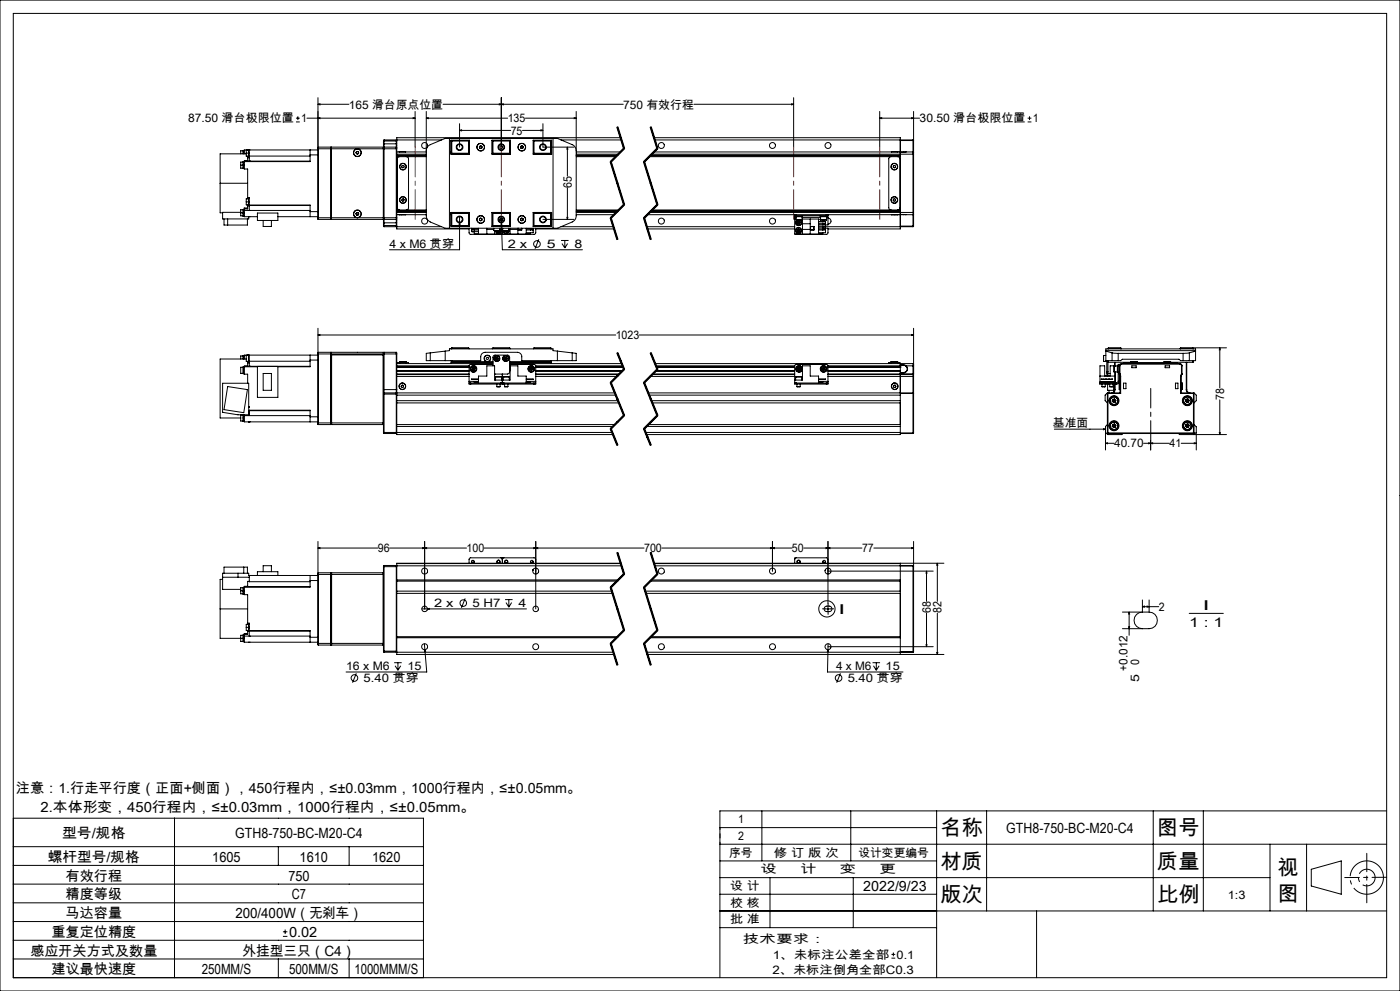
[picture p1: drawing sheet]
<svg xmlns="http://www.w3.org/2000/svg" width="420mm" height="297mm" viewBox="0 0 420 297" stroke-linecap="round" stroke-linejoin="round" font-family="sans-serif">
<g fill="none" stroke="#000" stroke-width=".3">
<path d="M0 0h420v297h-420zM4 4h412v289h-412zM88.8 36.5h1.1M88.8 35.4h1.1M89.4 34.9v1.1M92.1 35.4h32.4M95.4 31.3l.6-.2v.3zM95.4 35.4l.6-.1v.3zM95.4 29.3v36M95.4 31.3h9.3M123.9 35.3l.6 .1-.6 .2zM124.5 33.4v10.7"/>
<path d="M127.9 35.4l.6-.1v.3zM127.9 33.4v31.6l.3 .8 .9 .7 4.5 1.9h33.6l4.5-1.9 .6-.4 .4-.7 .2-.7v-31.3M127.9 35.4h24.4M132.9 31.3h54.1M137.9 39.1l.6-.2v.3zM137.9 37.1v7M137.9 39.1h15.3M149.8 31.1l.6 .2-.6 .1zM150.4 31.3l.6-.2v.3zM150.4 29.3v14.8M156.7 39.1h6.2M157.6 35.4h15.3"/>
<path d="M162.3 38.9l.6 .2-.6 .1zM162.9 37.1v7h9.3M172.3 35.3l.6 .1-.6 .2zM185 38.1l2 6.5M185.2 38.1l2 6.4-4 4 4 12.8-4 4 2 6.5M185.4 38l1 3.2M195 38.1l2 6.5M195.2 38.1l2 6.4-4 4 4 12.8-4 4 2 6.5M195.4 38l2 6.4M208.2 31.3h29.9M237.5 31.1l.6 .2-.6 .1zM238.1 29.3v14.8"/>
<path d="M263.9 35.4l.6-.1v.3zM263.9 35.4h12M263.9 33.4v10.7M273.5 35.3l.6 .1-.6 .2zM274.1 33.4v12.3M308.3 36.5h1.1M308.3 35.4h1.1M308.9 34.9v1.1M66 54.9v8.9h.8M66 54.9h8.3M72.2 49.5v.9h.7M72.2 49.5h1.1"/>
<path d="M72.9 48.6h-.7v.9M72.9 45.1v1M73.1 48.5v2h.2M73.1 45.1v1M73.3 48.5h-.4v2h.2M73.3 45.1l-1.1 .1v.9M73.9 46.1h-7.9v8.8M73.9 45.9v.9h.6M73.9 45.9h.9M74.3 59.2h.5v1.3M74.3 59.2v.4M74.3 47.3v.9h-1"/>
<path d="M74.3 46.8v.5M74.3 44.9v.1M74.3 47.3h.5M74.5 59.6h-.6v.9M74.5 44.9v2h.3M74.5 45h-.6v.9M74.8 59.5h-.3v2h.3M74.8 48.3h.1M74.8 47.3v1M74.8 44.9v1.9M74.8 46.8v.5M74.8 46.8h18.2"/>
<path d="M74.8 44.9h.1M93 46.4h2.4M93 44.9v1.5M93 46.4v2h-19.7M93 48.3h-19.7v2.4h1v8.5M95.4 44.9h-22.1v1.2M95.5 44.1v21.7M95.5 44.1l-.1 .5h23.6M95.5 44.1h3.8M99.3 44.1v21.7M99.3 44.1l.1 .1M99.4 44.2v21.5"/>
<path d="M99.4 44.2h.1M99.4 44.1h15.6v21.7h-15.6zM106.9 45.6v.4M106.9 46l.4 .1M107.1 45.4l.4 .1M107.1 45.4l-.2 .2M107.5 45.5l.1 .4M107.6 45.9l-.3 .2M115 44.2h.1M115 44.3v21.3M115 43.1v1.1M115 44.2v.1"/>
<path d="M115 42.3h4M115 43.1h4M115.2 44.1v21.7M115.2 41.9v2.2M115.2 44.1h3.7M115.2 41.9l-.2 1.2M115.2 41.9h3.7M115.2 44.1l-.2 .2M118.9 44.1v21.7M118.9 41.9v2.2M118.9 44.1l.1 .2M118.9 41.9l.1 .2"/>
<path d="M119 44.3v.3M119 44.6v20.7M119 47h8.9M119 46.6h8.9M119 45.5h8.9M119 41.9h13.4M119 46.2h8.9M119.7 45.5h2M119.9 47l-.5 .1-.2 .5v14.7l.2 .5 .5 .1M120.6 49.7l.3-.1 .3 .2v.4l-.4 .1-.3-.2zM120.6 59.7l.4-.2 .2 .3-.1 .4-.3 .1-.3-.3zM121.9 47l.4 .1 .3 .5v14.7l-.2 .3-.5 .3"/>
<path d="M127.9 45.2l.3-1.1 .6-.6 4.8-2h33.6l4.8 2 .5 .6 .4 1.1M134.8 41.5v26.9M135.3 45.5h.1M135.3 42h5.5v4.2h-5.5zM135.4 42.3v3.9M135.4 42.3h5.1M135.5 42.1v4M135.5 42.1h5.3M135.5 46.1h5.3M135.5 42.1l-.1 .2M140.5 42.3l.2-.2v4l-.2-.2M140.5 45.9h-5.1l.1 .2"/>
<path d="M140.5 42.3v3.6M143.9 44.3l.3 .2M143.9 43.9v.4M144.2 43.7l.3 .2M144.2 43.7l-.3 .2M144.5 44.3l-.3 .2M144.5 43.9v.4M147.6 42h5.5v4.2h-5.5zM147.6 42.1h5.5M147.6 46.1h5.5M147.9 42.3v3.6M147.9 42.3l-.2-.2v4l.2-.2"/>
<path d="M147.9 45.9h5M147.9 42.3h5M152.9 42.3l.1-.2v4l-.1-.2M152.9 42.3v3.6M156.2 44.3l.4 .2M156.2 43.9v.4M156.5 43.7l.4 .2M156.5 43.7l-.3 .2M156.9 44.3l-.3 .2M156.9 43.9v.4M159.9 42h5.6v4.2h-5.6zM159.9 42.1h5.3"/>
<path d="M159.9 46.1h5.3M160.2 42.3v3.6M160.2 42.3l-.1-.2v4l.1-.2M160.2 45.9h5.2l-.2 .2M160.2 42.3h5.2M165.2 42.1v4M165.2 42.1l.2 .2M165.4 42.3v3.9M165.4 45.5h.1M165.9 41.5v26.9M168.3 41.9h18.1M170.2 44.1l.2 .6h-.3z"/>
<path d="M170.2 44.1v8.7M170.2 56.3v9.5M172.9 47h11.9M172.9 46.6h12.2M172.9 45.5h13.3M172.9 46.2h12.6M183 48.6l4 12.8M183.4 48.4l4 12.9M186.2 41.3h-67.2v3M186.4 41.2l1 3.2zM187.1 44.4l-4 4M187.3 44.6l-4 4"/>
<path d="M193 48.6l4 12.8M193.4 48.4l4 12.9M194.8 47h75.3M195.1 46.6h75M195.2 46.6h74.9M195.5 46.2h78.4M196.2 41.3h73.9v4.9M196.2 45.5h74.9M196.4 41.9h77.5M197.1 44.4l-4 4M197.3 44.6l-4 4M267.3 47l-.5 .1-.2 .5v14.7l.1 .3 .6 .3"/>
<path d="M267.4 45.5h2M268 49.7l.4-.1 .2 .2v.4l-.3 .1-.3-.2zM268.1 59.7l.4-.1 .2 .3-.2 .4h-.3l-.3-.3zM269.3 47l.5 .1 .2 .5v14.7l-.2 .5-.5 .1M270.1 46.2v17.5M270.1 42.1h3.8M271.1 45.6h-1v.6M271.1 45.5h.7M271.1 45.5v.1M271.8 45.5l-.7 .1M271.8 45.5h2.1M273.9 46.2h.2"/>
<path d="M273.9 45.5v.7M273.9 45.5l.2 .2M273.9 41.9v.2M273.9 41.9l.2 .1-.2 .1M273.9 42.1v3.4M273.9 46.2v17.5M274.1 45.7v.5M274.1 46.2v17.5M67.2 65.6v1.8h7v-1.8M68.3 65.6v1.8M72.2 63.8v.9h.7M72.2 63.6h-5.4v2h7.8v-.7h.2"/>
<path d="M72.2 63.8h1.1M72.9 62.9h-.7v.9M73.1 62.8v2M73.3 62.8h-.4v2h.4M73.3 63.1h19.7M73.9 60.5v.9h.6M73.9 60.5h.9M74.3 61.7v.9h-1M74.3 62.3h-1v2.6h3.9M74.3 61.4v.3M74.3 61.7h.5M74.8 60.5v1"/>
<path d="M74.8 61.5v.1M74.8 63.1h.1M74.8 61.7v1.4M74.8 60.5h.1M74.8 61.6v.1M74.8 61.5h18.2v1.9M74.8 61.6h18.2M74.8 64.9h.1M77.2 63.8h6.2v2.3h-6.2zM79 66.1v1.8h2.4v-1.8M83.4 64.9h12M93 63.4v1.5"/>
<path d="M93 63.4h2.4M95.4 65.3l.1 .5M95.4 65.3h23.6M95.5 65.8h3.8M99.4 65.7h.1M99.4 65.7l-.1 .1M106.8 64.1l.2 .3M107 64.4h.4M107.1 63.7l.4 .1M107.1 63.7l-.3 .4M107.5 63.8l.1 .3M107.6 64.1l-.2 .3"/>
<path d="M115 65.7h.1M115 65.7v1.1M115 65.6v.1M115 66.8l.2 1.1M115 67.5h4M115 65.6l.2 .2M115 66.8h4M115.2 65.8v2.1M115.2 65.8h3.7M115.2 67.9h3.7M118.9 65.8v2.1M119 65.3v.3"/>
<path d="M119 65.6v3h21.7M119 62.9h8.9M119 63.2h8.9M119 64.3h8.9M119 67.9h13.4M119 63.7h8.9M119 63.3h8.9M119 65.6l-.1 .2M119 67.8l-.1 .1M119.7 64.3h2M135.3 64.3h.1M135.3 63.7h5.5v4.2h-5.5z"/>
<path d="M135.4 63.7v3.9M135.4 67.6h5.1M135.4 67.6l.1 .2M135.5 63.8v4M135.5 67.8h5.3M135.5 63.8h5.3M135.5 63.8l-.1 .1h5.1M137.9 66.6l.1 .6h-.3zM137.9 64.9v10h-21.1M140.5 63.9l.2-.1v4l-.2-.2M140.5 63.9v3.7M140.7 68.4v1.4l.4 .4h19.2l.4-.3v-1.5"/>
<path d="M141.5 68.4v.2h2M141.6 69.4h.5M142.3 68.6v.3a.41 .41 0 0 0-.4-.3 .41 .41 0 0 0-.4 .3M142.3 69.4v.7h1.2M143.5 68.4v1.8M143.5 68.9h-2v.5h2M143.9 66l.3 .1M143.9 65.6v.4M144.2 65.4l.3 .2M144.2 65.4l-.3 .2M144.5 66l-.3 .1M144.5 65.6v.4"/>
<path d="M146 68.4v1.8M146 68.8h2.1M147.6 63.7h5.5v4.2h-5.5zM147.6 67.8h5.5M147.6 63.8h5.5M147.9 63.9v3.7M147.9 67.8v.1M147.9 63.9l-.2-.1v4l.2-.2M147.9 63.9h5M147.9 67.6h5M148.1 69.1h1.8M148.1 68.4v.7"/>
<path d="M148.4 69.1v1.1M148.6 67.8v.1M149.1 69.1l.1 .3M149.2 69.4l.4 .2M149.5 69.1l-.3 .3M149.5 69.1l.1 .5M149.6 69.1l.4 .1M149.9 69.1h.1M149.9 68.4v.7M149.9 68.9l.1 .3M150 65.9h.3zM150 66l.2 .2"/>
<path d="M150 69.2l-.4 .4M150.1 66v.1M150.1 68.4a.86 .86 0 0 1-.2 1.4 .86 .86 0 0 1-1.2-.7M150.1 68.4a.89 .89 0 0 1-.2 1.5 .89 .89 0 0 1-1.2-.8M150.3 65.6h.5M150.3 65.4v.5M150.4 64.9v1.7M150.4 66.6l.2 .6h-.3zM150.4 66.6l.3 8.3h24M150.5 70.2h-.3M150.7 65.5v.5M150.7 68.4v1.8"/>
<path d="M150.8 69.1h.1M150.8 69.1h1.8M150.8 68.4v.7M151 70.2h.2M151 69.1l.2 .5M151.4 69.1l.1 .3M151.5 69.4l.4 .2M151.8 69.1l-.3 .3M151.9 69.1v.5M151.9 69.1l.4 .2M152.2 67.8v.1M152.3 69.3l-.4 .3"/>
<path d="M152.3 69.1v.2M152.6 69.1h-1.8M152.6 68.5a.9 .9 0 0 1-.2 1.3 .9 .9 0 0 1-1.2-.2M152.6 68.6a.86 .86 0 0 1-.2 1.2 .86 .86 0 0 1-1.2-.2M152.6 68.4v.7M152.9 63.9l.1-.1v4.1M152.9 63.9v3.7M152.9 67.8v.1M152.9 67.6l.1 .2M153 68.4v1.8M153 68.8h2.4M155.4 68.4v1.8"/>
<path d="M155.5 68.4v.5M156.2 66l.4 .1M156.2 65.6v.4M156.5 68.4v.5h-1.1M156.5 65.4l.4 .2M156.5 65.4l-.3 .2M156.9 66l-.3 .1M156.9 65.6v.4M157.9 68.4v1.8M157.9 68.9h2M159.1 68.6v.3a.43 .43 0 0 1 .4-.3 .43 .43 0 0 1 .4 .3M159.1 69.7v.4h-1.2"/>
<path d="M159.9 69v.2M159.9 63.7h5.6v4.2h-5.6zM159.9 68.4v.2h-2M159.9 68.9v.8h-2M159.9 67.8h5.3M159.9 63.8h5.3M160.2 63.9v3.7M160.2 63.9l-.1-.1v4l.1-.2M160.2 67.6h5.2M160.7 68.6h23.5M161.6 71.7l-1.1 2.8M162.9 65.8h9.3"/>
<path d="M165.2 63.8v4M165.2 63.8l.2 .1h-5.2M165.4 63.7v3.9M165.4 64.3h.1M165.4 67.6l-.2 .2M168.3 72.1h2.3M168.3 67.9h15.7M168.6 73l.8 1.3M169.4 72.1v2.2M170.1 65.2h.3l-.2 .6zM170.3 73l-.9 1.3M172.9 62.9h12.7"/>
<path d="M172.9 63.2h12.4M172.9 64.3h11.3M172.9 63.7h12M172.9 63.3h12.3M183 65.4l2 6.4M183.4 65.3l2 6.4M187.1 61.2l-4 4M187.3 61.5l-4 4M193 65.4l2 6.4M193.4 65.3l2 6.4M194 67.9h44.4M194.2 64.3h44.2"/>
<path d="M194.2 68.6h44.2M194.9 63.7h79M195.3 63.3h74.8M195.3 63.2h74.8M195.6 62.9h74.5M197.1 61.2l-4 4M197.3 61.5l-4 4M238.4 64.7h.5M238.4 64.3h.5M238.4 64.7v.5M238.4 65.2v5h9.6l.4-.4v-1.4h-.8M238.4 64.3v.4"/>
<path d="M238.4 65.6h.4M238.4 65.2h.4M238.7 70.2h.2M238.7 64.7v.2h2v-.2M238.8 65.9h1.8M238.8 64.9v1M238.9 64.3v.4M238.9 64.3h9M238.9 64.7h9M239.1 66.8l.3 .4M239.1 68.9v.5M239.1 68.9l.9 .4"/>
<path d="M239.1 65.9l-.4 .9M239.1 69.4l.5 .2M239.3 65.9l-.4 .3-.2 .6M239.3 66.3l-.2 .5M239.3 66.3l.6 .9M239.4 67.2h.5M239.5 68.6l-.4 .3M239.5 68.6l.5 .2M239.5 68.6l.1 1M239.8 66.3h-.5M239.8 66.3l.3 .4M239.8 66.3l-.4 .9"/>
<path d="M239.9 65.9a.87 .87 0 0 1 .2 1.5 .87 .87 0 0 1-1.4-.6M240 65.9a.89 .89 0 0 1 .1 1.6 .89 .89 0 0 1-1.4-.7M240 68.8v.5M240 68.8l-.9 .6M240 69.3l-.4 .3M240.1 66.7l-.2 .5M240.1 66.7l-1 .1M240.6 65.9h.1M240.6 65.6h5v4.6M240.6 64.9v1M240.6 65.2h5.6M240.7 65.6v4.6"/>
<path d="M240.7 67.1h2.4M240.7 68.8h2.4M243.1 65.6v4.6M243.1 67.9h1.1v1h-1.1zM244.2 67.9v1M245.6 66.4h2v.5M245.6 67.2h2v.5h-2M245.6 68.1h2v.5h-2M245.6 68.9h2M245.6 66.9h2M245.6 65.7h.6M246.1 64.7v.2h2v-.2"/>
<path d="M246.2 65.9h1.7M246.2 65.9h1.8M246.2 64.9v1M246.8 68.6v.3a.41 .41 0 0 1 .4-.3 .41 .41 0 0 1 .4 .3M246.8 65.9v.5M246.8 67.7v.4M246.8 69.7v.4h-1.2M246.8 67.9h27.1M247 66.4h.5M247.6 66.9l-.4 .3-.4-.3v.3M247.6 66.6v.2M247.6 69v.2"/>
<path d="M247.6 68.9v.8h-2M247.9 64.3h.5M247.9 64.7h.5M247.9 64.3v.4M247.9 65.9h.1M248 64.9v1M248 65.2h.4M248.4 65.4a.9 .9 0 0 1 .9 .9 .9 .9 0 0 1-.9 .9M248.4 64.7v.5M248.4 64.3v.4M248.4 65.2v2.2h-.8M248.4 64.3h22.7"/>
<path d="M267.4 64.3h2M270.1 63.7v4.9h-21.7M270.1 63.7v.6h1M270.1 67.8h3.8M271.1 64.3h.7M271.1 64.3h.1M271.8 64.3h2.1M273.9 63.7h.2M273.9 63.7v.6M273.9 67.8h.2M273.9 67.8v.1M273.9 64.3v3.5"/>
<path d="M274.1 63.7v.5M274.1 64.2l-.2 .1M274.1 67.8l-.2 .1M274.1 64.2v3.6M95.4 98.4v28.3M274.1 98.4v13.6M68.3 115.8l5.9 1-1.1 6.9-5.9-.9zM72.9 110.1h-.7v1.8h.7M72.9 106.7h-.7v.9M73.1 110v2M73.1 106.6v1M73.3 109.9h3.9"/>
<path d="M73.3 110h-.4v2h.4M73.3 106.6h-.4v1M73.9 107.6h-7.9v17.7h6.2M74.3 108.8v.9h-1M74.3 108.3v.5M74.3 106.4v.1M74.3 108.8h.5M74.5 106.4v2h.3M74.5 106.5h-.6v1.8h.6M74.8 109.8h.1M74.8 108.8v1M74.8 106.4v1.9"/>
<path d="M74.8 108.3v.5M74.8 108.3h18.2M77.2 109.8v9.3h6.2v-9.3M79 111.9h2.4v5.1h-2.4zM93 106.4v1.5M93 107.9v2h-9.6M93 109.8h-19.7v2.3h1v2.8M93 107.9h2.4M95.4 100.4l.6-.1v.2zM95.4 100.4h89.3M95.4 106.4h-22.1v1.2M95.5 105.6v21.6"/>
<path d="M95.5 105.6l-.1 .5h23.6M95.5 105.6h3.8M99.3 105.6l.1 21.6M99.3 105.6v21.6M115 117.9v11.8l.2 .2M115 118.2h4M115 116.8h4M115.2 105.6v12.2M115.2 105.6l-.2 .2v12.1M115.2 117.8h3.7M115.2 105.6h3.7M115.2 117.8v12.1"/>
<path d="M115.2 117.8l-.2 .1M118.9 105.6v12.2M118.9 105.6l.1 .5M118.9 117.8v12.1M118.9 117.8l.1 .1M119 116.8v1M119 117.8v12.4h64.9M119 118.4h65.7M119 117.8h65.4M119 109h28.9M119 110h21.7M119 111.2h21.7"/>
<path d="M119 110.1h21.7M119 111.1h21.7M119 109.6h21.7M119 112.1h21.7M119 112.3h21.7M119 112.8h21.7M119 109.9h21.7M119 106.1v10.7M119.2 109v-.3h3.4v.3M119.9 108.4h2M119.9 108.4v.6M119.9 108.7h1.9"/>
<path d="M120.4 115.5l.4-.1 .3 .3-.1 .3-.4 .1-.3-.3zM121.9 108.4v.6M129.1 108.1h15.1v-1.2a1.33 1.33 0 0 1 1.4-1.3h9.6a1.33 1.33 0 0 1 1.3 1.3v1.2h15.2M129.1 105.8l-1.2 .1v2.2h1.2M129.1 105.8v2.3M133.6 105.2v2.9M133.6 105.2l1.2-.1v-.5h31.1v.5l1.3 .1M133.6 105.2l-4.5 .6M135.4 104.4h5.3M135.4 104.4v.2M135.4 108.1v.9M135.5 104.2h5l.2 .2"/>
<path d="M135.5 108.4l-.1 .2h12.5M135.5 104.2v.4M135.5 108.1v.3M135.5 108.4h12.4M135.5 104.2l-.1 .2M140.7 114.8v.3h.5M140.7 114.8h.5M140.7 114.3v.5M140.7 114.3h2.8M140.7 104.4v.2M141.2 114.8h9M141.2 115.1h9"/>
<path d="M141.2 114.8v.3M141.6 110.7l.3 .4M141.7 110.2l-.1 .5M141.7 110.2l.3 .4M142 110.6l-.4 .1M142 110.6l-.1 .5M142 110.6l.4 .3M142.2 110.1l-.5 .1M142.2 110.1l.3 .4M142.2 110.1l-.2 .5M142.4 110.9l-.5 .2M142.5 110.5l-.1 .4"/>
<path d="M142.5 110.5l-.5 .1M143.5 114.8v-2.1h2.6v-3.1h2.3v4.3h4.6v-4.3h2.4v3.1h2.5v2.1M143.5 114.4h-1.2v.2h1.2M143.5 113.6h-2l2 .1M147.7 104.4l.2-.2h5l.1 .2M147.7 104.4h5.3M147.7 104.4v.2M147.9 109.2l-6.9 .1-.3 .3v4.7M147.9 109.6v-2.6l.4-.5 4-.1 .5 .3 .1 4.7-.2 .5-.5 .2h-3.8M148.6 107.5l.2 .4M148.7 112.9v.1M148.7 112.9h1.7"/>
<path d="M148.7 113h1.8M148.7 113v.9M148.8 107h.5M148.8 107l-.2 .5M148.8 107l.5 .8M149 115.9h1M149 115.1v.8M149 107.4h.5M149 107.4l-.2 .5M149 107.4l-.4 .1M149.3 107l.2 .4M149.3 107l-.3 .4"/>
<path d="M149.3 107.8l-.5 .1M149.5 107.4l-.2 .4M150 115.1v.8M150.2 114.8h1M150.2 115.1h.5M150.2 114.8v.3M150.5 113h.1M150.5 113v.9M150.7 115.1h.5M150.7 112.1v3M151 113h.2M151 113v.9"/>
<path d="M151.2 113h1.6M151.2 112.9l-.2 .1M151.2 112.9h1.6M151.2 114.8h9M151.2 115.1h9M151.2 114.8v.3M151.2 107.5l.3 .4M151.4 115.9h1M151.4 115.1v.8M151.4 107h.5M151.4 107l-.2 .5M151.4 107l.3 .4"/>
<path d="M151.7 107.4l-.2 .5M151.7 107.4l.3 .4M151.7 107.4h.5M151.7 107.4l-.5 .1M151.9 107l.3 .4M151.9 107l-.2 .4M152 107.8l-.5 .1M152.2 107.4l-.2 .4M152.4 115.1v.8M152.8 112.9v.1M152.8 113v.9M152.9 110v1.1"/>
<path d="M152.9 109.2l7.5 .1 .3 .4v4.6M152.9 110.2v.7M152.9 110.3v.5M152.9 109h33.6M152.9 108.4h12.3M153 104.4v.2M157.9 114.4h1.2v.2h-1.2M157.9 113.6h2l-2 .1M157.9 114.3h2.8M158.9 110.3l.1 .5M158.9 110.3l.9 .5M159 110.8l.4 .3"/>
<path d="M159.3 110.1l-.4 .2M159.3 110.1l.5 .2M159.3 110.1l.1 1M159.8 110.3v.5M159.8 110.3l-.8 .5M159.8 110.8l-.4 .3M160.1 104.4h5.3M160.1 104.4v.2M160.2 114.8h.5M160.2 114.8v.3M160.7 109.6h26.1M160.7 114.8v.3h-.5"/>
<path d="M160.7 114.3v.5M160.7 110h26.2M160.7 111.2h26.1M160.7 110.1h26.2M160.7 111.1h26.1M160.7 112.1h25.1M160.7 112.3h24.9M160.7 112.8h24.4M160.7 109.9h26.2M160.7 111.2h26M165.2 104.2h-5l-.1 .2M165.2 108.4l.2 .2h-12.5"/>
<path d="M165.2 104.2v.4M165.2 108.1v.3M165.2 104.2l.2 .2M165.4 104.4v.2M165.4 108.1v.9M167.2 105.2v2.9M167.2 105.2l4.5 .6M171.7 105.8l1.2 .1v2.2h-1.2M171.7 105.8v2.3M183 114.7l4 9.9M183.4 114.6l4 9.8M185 105.8l2 4.9"/>
<path d="M185.2 105.8l2 4.9-4 4 4 9.8-4 4 2 4.9M185.4 105.7l1 2.5M186.4 108.2l1 2.4zM187.1 110.6l-4 4M187.3 110.8l-4 4M191.8 100.4h82.3M193 114.7l4 9.9M193.4 114.6l4 9.8M194.5 117.8h79.4M194.7 118.4h75.4M195 105.8l2 4.9M195.1 112.8h43.3"/>
<path d="M195.2 105.8l2 4.9-4 4 4 9.8-4 4 2 4.9M195.4 105.7l2 4.9M195.7 112.3h42.7M195.8 112.1h42.6M196.5 109h77.4M196.7 111.2h41.7M196.8 109.6h41.6M196.9 111.1h41.5M196.9 109.9h41.5M196.9 110h41.5M197 110.1h41.4M197.1 110.6l-4 4"/>
<path d="M197.3 110.8l-4 4M238.4 114.8h.5M238.4 113.9h2.3v-4.3h2.4v3.1h2.5v2.1M238.7 112.9l1.8 .1M238.7 112.9v.1M238.7 113h1.8M238.7 113v.9M238.9 114.8v.3M238.9 114.8h9M238.9 115.1h9M239.1 115.9h1M239.1 115.1v.8"/>
<path d="M239.3 110.8l.4 .3M239.3 110.3v.5M239.3 110.3l.4 .3M239.7 110.6v.5M239.7 110.6l.4 .2M239.8 110.1l-.5 .2M239.8 110.1l.4 .2M239.8 110.1l-.1 .5M240.1 115.1v.8M240.1 110.8l-.4 .3M240.2 110.3l-.1 .5M240.2 110.3l-.9 .5"/>
<path d="M240.5 113v.9M245.6 114.4h1.2v.2h-1.2M245.6 113.6h2.1l-2.1 .1M245.6 114.3h2.8M246.6 110.3l.1 .5M246.6 110.3l.5 .3M246.7 110.8l.4 .3M247.1 110.1l-.5 .2M247.1 110.1l.4 .2M247.1 110.1v1M247.1 110.6l-.4 .2M247.1 110.6l.4 .2"/>
<path d="M247.5 110.3v.5M247.5 110.3l-.4 .3M247.5 110.8l-.4 .3M247.9 114.8h.5M247.9 114.8v.3M248.4 109.9l21.7 .1M248.4 111.2h21.7h-21.7M248.4 114.3v-4.7l-.3-.3-9.2-.1-.5 .4v5.5h.5M248.4 114.8v.3h-.5M248.4 114.3v.5M248.4 110h21.7M248.4 110.1h21.7"/>
<path d="M248.4 111.1h21.7M248.4 109.6h21.7M248.4 112.3h25.5M248.4 112.8h25.5M266.6 109v-.3h3.4v.3M267.3 108.4h2M267.3 108.4v.6M267.4 108.7h1.8M268.3 115.4h.3l.2 .4-.2 .3h-.4l-.2-.4zM269.3 108.4v.6M270.1 109.6v20.6h-76.2M270.1 110h.1"/>
<path d="M270.1 117.9h3.8M270.1 111.8h1M270.1 111.7h1M270.1 109.5h1M271.1 109.3h-1v-.3v.6M271.1 109.5l.6 .2M271.1 109.3l.7 .3M271.1 109.3v.2M271.1 111.7v.1M271.7 109.7a1.09 1.09 0 0 1 .4 1.2 1.09 1.09 0 0 1-1 .8M271.8 109.6a1.19 1.19 0 0 1 .4 1.4 1.19 1.19 0 0 1-1.1 .8M271.8 109.6h2.1"/>
<path d="M271.8 109.6l-.1 .1M273.5 100.3l.6 .1-.6 .1zM273.9 117.8v.1M273.9 117.8l.2 .1h-.2M273.9 109v.6M273.9 109l.2 .1v.5h-.2M273.9 112h.2M273.9 112v.3M273.9 112.8h.2M273.9 112.3v.5M273.9 109.6v2.4M273.9 112.8v5"/>
<path d="M273.9 117.9v11.8M273.9 112l-25.5 .1M274.1 112.1l-.2 .2M274.1 112v.1M274.1 112.1v.7M274.1 112.8v16.9M330 112.7h4.5M330.1 114.4h4.3v.2h-4.3zM330.4 113.6l.8 .1zM330.4 114.8h-.5v.3h.5M330.4 114.8h4.6M330.4 115.1h1.4"/>
<path d="M330.4 114.8v.3M330.6 115.9h1M330.6 115.1v.8M331 108.3h.1M331.1 106.5l-.1 1.8M331.1 106.5v1.8M331.1 108.3h.9M331.1 106.5h.7M331.6 113.6l.5 .1zM331.6 115.1v.8M331.8 115.1h.9M331.8 114.8v.3"/>
<path d="M331.8 105.1h26.9M331.8 105.2l1.8 .6M332 111.4v.7h.4v-.7M332 111.4h.4M332 108.1v3.3M332.2 117.9l.1-.1 .1 .1M332.2 117.9h.2M332.2 117.9v11.8M332.3 115.1v1.9h1.8M332.3 112.1v.5M332.4 117.9h3.8M332.4 111.9h.7"/>
<path d="M332.4 104.4h4M332.4 104.4v.2M332.4 108.1v3.3M332.4 117.9v11.8M332.4 108.4l.1 .2M332.4 113.6l.5 .1zM332.5 104.2h3.7M332.5 108.6h6.7M332.5 104.2v.4M332.5 108.1v.5M332.5 104.2l-.1 .2M332.7 117v.8"/>
<path d="M332.7 115.1h2.3M332.7 114.8v.3M332.9 115.9h1M332.9 115.1v.8M333.3 113.6l.5 .1zM333.6 105.8l1.9 .1M333.6 108.1h1.9M333.6 108.1h-1.8v-3.5h26.9v3.5h-1.9M333.6 105.8v2.3M333.8 119.7l-.1 .5M333.8 119.7l.4 .4M333.9 115.1v.8"/>
<path d="M334.1 115.1v2.4M334.2 109.7h.1M334.2 111.4v.1M334.2 109.7v1.7M334.2 111.5h1M334.4 116.8a.96 .96 0 0 1-1 1M334.4 116.8h.1M334.4 119.6l.4 .4M334.4 119.6l-.6 .1M334.4 119.6l-.2 .5M334.4 108.6v1M334.4 115.1v1.7"/>
<path d="M334.5 109.6v.1M334.5 111.5v3.3M334.5 116.8l-.5 1M334.5 108.6v1.1M334.5 115.1v1.7M334.8 120l-.2 .5M334.8 120l-.6 .1M335 114.8v.3M335.2 109.7l-2.1-.1v3h-1.7v-3h-1.4v5.2M335.5 109.6h-.3v1.9h.3M335.5 114.3l-.5 .5M335.5 114.3h.3"/>
<path d="M335.5 108.1h.7l.5-.4h17l.5 .4h.7M335.5 109.7h.3M335.5 105.9v2.2M335.5 109.7v4.6M335.5 105.9h19.4M335.8 114.8v2M335.8 114.8h.1M335.8 112.1l.1 .2M335.8 114.3a.79 .79 0 0 1-.8 .8M335.8 109.6v-.4h-.3v.5M335.8 112l.1 .3M335.8 112h.2"/>
<path d="M335.8 109.6h.2M335.8 116.8h.2M335.8 114.8h.2M335.8 109.6v4.7M335.9 112.3l.1 .5M336 114.8h.1M336 112v.1M336 112.1l.2 .7M336 112.1l-.1 .2M336 114.8v2M336 109.6v2.4M336 116.7v.1"/>
<path d="M336 112.8h.2M336 117.8l.2 .1M336 117.8h-3.8l-.7 .6v1.7l.7 .7M336 112.8v5M336.2 104.2v.4M336.2 112.8v5.1M336.2 104.2l.2 .2M336.4 104.4v.2M336.5 109v.1M336.5 109.1l-.5 .5M336.5 109l-.5 .1-.2 .5M336.5 109h17.4"/>
<path d="M336.5 109.1h17.4M337 114.8h.8v1.7h-.8zM337.9 108.7h-.7v.3M337.9 108.7h14.6M337.9 108.7v.3M339.2 108.6l.1 .1M339.2 108.4h2M339.2 108.6h2M339.2 108.4v.3M339.5 109.6h1.4v.6h-1.4zM341.2 108.6v.1M341.2 108.4v.2"/>
<path d="M349.2 108.6l.1 .1M349.2 108.4h2M349.2 108.6h2M349.2 108.4v.2M349.5 109.6h1.4v.6h-1.4zM351.2 108.6v.1M351.2 108.6h6.7M351.2 108.4v.3M352.5 108.7h.7v.3M352.5 108.7v.3M352.6 114.8h.8v1.7h-.8zM353.9 109.1l.5 .5"/>
<path d="M353.9 109v.1M353.9 109l.6 .3 .1 .3M354 104.4h4M354 104.4v.2M354.2 112.8h.2M354.2 117.9h3.8M354.2 104.2v.4M354.2 112.8v5.1M354.2 104.2l-.2 .2M354.4 116.7v.1M354.4 117.8l-.2 .1M354.4 117.8h3.8l.7 .6v1.7l-.7 .7"/>
<path d="M354.4 112.8v5M354.4 112.1l.1 .2M354.4 112.1l-.2 .7M354.4 114.8h.1M354.4 112v.1M354.4 112h.2M354.4 109.6h.2M354.4 114.8v2M354.4 116.8h.2M354.4 114.8h.2M354.4 109.6v2.4M354.5 112.3l-.1 .5"/>
<path d="M354.6 114.8v2M354.6 112.1l-.1 .2M354.6 112l-.1 .3M354.6 109.6v2.5M354.9 108.1h1.9M354.9 105.9v2.2M355.8 119.7l-.2 .5M355.8 119.7l.8 .8M355.9 116.8l.2 .6 .3 .4M355.9 116.8h.1M355.9 108.6v8.2M356 116.8a1.02 1.02 0 0 0 1 1"/>
<path d="M356 108.6v8.2M356.4 119.6l.4 .4M356.4 119.6l-.6 .1M356.4 119.6l-.2 .5M356.8 120l-.2 .5M356.8 120l-.6 .1M356.8 105.8l-1.9 .1M356.8 105.8v2.3M357.9 108.1v.5M358 117.9h.2M358 117.9v-.1l.2 .1M358 104.4l-.1-.2v.4"/>
<path d="M358 104.4v.2M358 108.1l-.1 .5M358 117.9v11.8M358.2 117.9v11.8M358.7 105.2l-1.9 .6M365.9 104.2v12.1M365.9 119.8v10.4M365.9 104.2l.2 .6h-.3zM367.9 104.2h-13.7M72.2 125.3v.9h.7M72.2 124.4v.9M72.9 124.3v2h.4"/>
<path d="M73.1 124.3v2M73.3 124.6v1.8h22.1M73.3 124.3v.3M73.3 124.6h19.7M74.5 126.4h.1M74.6 124.3v-9.4h-7.8v8.7l4.6 .7h3.4v-1.4h18.2v2M74.6 121.8h.2l-.2 .3M74.8 126.4h.1M74.8 123.1h18.2M93 124.9v1.5M93 124.9h2.4M95.4 126.7l.1 .5"/>
<path d="M95.4 126.7h19.6M95.5 127.2h3.8M99.4 127.2h.1M99.4 127.2h-.1M99.5 127.2l-.1-21.6h15.6v.7l-15.6 .1h15.6l-.1 20.8M99.5 127.2h15.4M115 129.5h4M115 127.2h-.1M115.2 129.9h3.7M119 120.1h66.4M119 120.8h66.7M119 127.2h65.5"/>
<path d="M119 127.8h64.9M119 129.6h64.6M119 129.7l-.1 .2M183 128.6l2 4.9M183.4 128.4l2 4.9M187.1 124.4l-4 4M187.3 124.6l-4 4M193 128.6l2 4.9M193.4 128.4l2 4.9M193.6 129.6h76.5M193.9 127.8h76.2M194.5 127.2h75.6"/>
<path d="M195.4 120.1h74.7M195.7 120.8h74.4M197.1 124.4l-4 4M197.3 124.6l-4 4M270.1 129.7h3.8M270.1 129.9h3.8M273.9 129.7v.2M273.9 129.7h.2M274.1 129.7l-.2 .2M316.3 128.6h15.3M331 128.5l.6 .1-.6 .2zM331.6 132.9l.6-.2v.3z"/>
<path d="M331.6 132.9h2.6M331.6 129.6l.7 .6h4.3l.3-.3M332.2 129.7h.2M332.2 129.7l.2 .2M332.2 127.2l-.6 .6v7.1M332.4 129.7v.2M332.4 129.7h25.6M332.4 129.9h25.6M333.7 120.2l.3 .4M333.7 127.7l.3 .5M333.8 127.2l-.1 .5M333.8 127.2l.4 .4"/>
<path d="M334.2 120.1l.4 .4M334.2 120.1l-.5 .1M334.2 120.1l-.2 .5M334.2 127.6l-.2 .6M334.2 127.6l.4 .4M334.2 127.6l-.5 .1M334.4 127l.4 .5M334.4 127l-.6 .2M334.4 127l-.2 .6M334.6 120.5l-.6 .1M334.6 128l-.6 .2M334.8 127.5l-.2 .5"/>
<path d="M334.8 127.5l-.6 .1M343.1 132.9h7.7M344.6 132.7l.6 .2-.6 .1zM345.2 132.9l.6-.2v.3zM345.2 132v2.9M353.6 129.9l.3 .3h14M354.4 132.9h4.5M355.6 120.2l.4 .4M355.6 127.7l.4 .5M355.8 127.2l-.2 .5M355.8 127.2l.8 .8M356.2 120.1l-.2 .5"/>
<path d="M356.2 120.1l-.6 .1M356.4 127l.4 .5M356.4 127l-.6 .2M356.4 127l-.4 1.2M356.6 120.5l-.6 .1M356.6 128l-.6 .2M356.8 127.5l-.2 .5M356.8 127.5l-1.2 .2M358 129.7h.2M358 129.7v.2M358.2 129.7l-.2 .2M358.2 127.2l.7 .7v7"/>
<path d="M358.3 132.7l.6 .2-.6 .1zM358.9 129.6l-.7 .6M365.8 129.6h.3l-.2 .6zM66.8 173.6h-.8v8.9M66.8 173h8M67.2 171.8v-1.8h7v1.8M71.4 171.8v1.2M72.2 177.1v.9h.7M72.2 177.1h1.1M72.9 176.1h-.7v1M73.1 176.1h-.2v1.9h.4M73.1 170v1.8"/>
<path d="M73.3 176h-.2v2M73.3 176v2.2h1v8.6M74.8 174.3l-.5-.1v1.5h-1M74.8 172.5v1.8M74.8 174.3h18.2M77.2 172.5v-1.2h6.2v1.2M79 171.3v-1.8h2.4v1.8M93 175.8l-19.7 .2M93 172.5v1.5M93 174v2h-19.7M93 174h2.4M95.4 164.2l.6-.1v.3z"/>
<path d="M95.4 162.3v30.5M95.4 164.2h17.9M95.4 172.5h-20.8v-.7h-7.8v4.8h5.4M95.5 171.7v21.6M95.5 171.7l-.1 .5h19.6M95.5 171.7h3.8M99.3 171.7v21.6M99.3 171.7l.1 .1M99.4 171.8v.4M99.4 172.2v20.6M99.4 171.7h.1M99.4 171.7h15.6"/>
<path d="M99.5 171.7v21.6M99.5 171.7l-.1 .1M115 171.8v21.4M115 169.9h4M115.2 169.5l-.2 .1v25.7l.2 .2M115.2 169.5v26M115.2 169.5h3.7M116.9 164.2h23M118.9 169.5v26M118.9 169.5l.1 .1M119 177.8h64.7M119 173.8h66.5"/>
<path d="M119 174.2h66.1M119 169.6h67.4M119 168.9h67.2M119 177.2h64.6M126.8 164.1l.6 .1-.6 .2zM127.4 162.3v20.2M127.4 164.2l.6-.1v.3zM139.6 179.3l-1.2 2.9M141.5 168.2v.2M141.6 168h.5M142.3 168.2v.2l-.8 .1M149.4 168.8a.5 .5 0 0 1-.3-.8 .5 .5 0 0 1 .8 0 .5 .5 0 0 1-.2 .8"/>
<path d="M150.5 167.2h.5M150.7 167.2v1.6M151.5 179.7h2.3M151.7 168.8a.5 .5 0 0 1-.2-.8 .5 .5 0 0 1 .8 0 .5 .5 0 0 1-.3 .8M152.6 179.7v2.3M159.1 168.2v.2l.8 .1v-.3M159.9 170.6l-.1 .4M159.9 170.7v.1M160.1 164.1l.6 .1-.6 .2zM160.7 164.2l.6-.1v.3zM160.7 162.3v20.2M160.7 167.7l-.4-.5h-9.2l-.4 .5-.4-.5h-9.2l-.4 .4v1.2"/>
<path d="M183 176.1l4 12.8M183.4 176l4 12.8M185 165.7l2 6.4M185.2 165.6l2 6.4-4 4 4 12.9-4 4 2 6.4M185.4 165.6l1 3.2M186.2 168.8h-67.2v27.3h65.2M186.4 168.8l1 3.2zM187.1 171.9l-4 4M187.3 172.2l-4 4M193 176.1l4 12.8M193.2 164.2h-48M193.4 176l4 12.8"/>
<path d="M193.5 177.2h76.6M193.7 177.8h76.4M195 165.7l2 6.4M195.1 174.2h75M195.2 165.6l2 6.4-4 4 4 12.9-4 4 2 6.4M195.4 165.6l2 6.4M195.4 173.8h74.7M196.2 168.9h73.9M196.4 169.6h73.7M197.1 171.9l-4 4M197.3 172.2l-4 4M198.5 164.2h39.1"/>
<path d="M231.1 164.1l.6 .1-.6 .2zM231.7 162.3v8.9M231.7 164.2l.6-.1v.3zM238.4 167.7l.4-.5h9.2l.4 .5M238.7 167.2h-.3v1.6M239.4 168.8a.5 .5 0 0 1-.2-.8 .5 .5 0 0 1 .8 0 .5 .5 0 0 1-.3 .8M246.8 168.2v.2l.8 .1 .1-.3M247.7 170.6l-.2 .4M247.7 170.7v.1M247.8 164.1l.6 .1-.6 .2zM248.4 164.2l.6-.1v.3zM248.4 162.3v18.5"/>
<path d="M248.4 171.2h31.6M258.6 164.2h-17.5M262.1 164.2h12M270.1 168.8v27.3M270.1 169.6h3.8M270.1 169.5h3.8M273.5 164.1l.6 .1-.6 .2zM273.9 169.5l.2 .1h-.2M273.9 169.5v.1M273.9 169.6v25.7M274.1 162.3v33M278 171.2l.1 .6h-.3z"/>
<path d="M278 171.2v9M281.2 168.8l.1 .6h-.3zM281.2 168.8v11.4M283.2 168.8h-87M342.7 179.8v3.6a2.49 2.49 0 0 0-2.5 2.5 2.49 2.49 0 0 0 2.5 2.5M344.7 179.8v3.6M66 182.5v8.8h7.3M66 182.5h8.3M72.9 190.4h-.7v1.8h.7M73.1 190.3v2M73.3 190.3h-.4v2h.4M73.3 190.6h19.7"/>
<path d="M73.9 188v.9h.6M73.9 188h.9M74.3 186.8h.5v1.2M74.3 186.8v.3M74.3 189.2v.9h-1M74.3 189.9h-1v2.6h19.7M74.3 188.9v.3M74.3 189.2h.5M74.5 187.1h-.6v.9M74.5 192.5h.3M74.8 192.5h.1M74.8 188v1.1"/>
<path d="M74.8 187h-.3v2h18.5v2M74.8 190.6h.1M74.8 189.1v1.5M74.8 190.5v.2M74.8 189.1h18.2M93 191v1.5M93 192.5h2.4M93 191h2.4M95.4 192.8l.1 .5M95.4 192.8h19.6M95.5 193.3h3.8M99.4 192.8v.4"/>
<path d="M99.4 193.2l.1 .1M99.4 193.2l-.1 .1M99.4 193.2v.1M115 193.2l-15.6 .1M115 195.1h4M115.2 195.5h3.7M118.3 198.6h2.2M118.5 199.5l.9 1.4M119 195.5h65M119 191.1h66M119 190.8h66.3M119 195.3l-.1 .2"/>
<path d="M119.4 198.6v2.3M120.2 199.5l-.8 1.4M126.5 182.5h31.4M127.3 192.9l.2 1.8M127.5 194.7l.2 .6h-.3zM127.5 194.7l.5 6.7h-24.2M128.2 182.5l.6-.2v.3zM151.8 180.6l.8 1.4M153.5 180.6l-.9 1.4M183 192.9l2 6.5M183.4 192.8l2 6.5M187.1 188.8l-4 4"/>
<path d="M187.3 189l-4 4M193 192.9l2 6.5M193.4 192.8l2 6.5M194 195.5h79.9M194.9 191.1h75.2M195.3 190.8h74.8M197.1 188.8l-4 4M197.3 189l-4 4M247.5 181.9l.6-.3a1.18 1.18 0 0 1 1.4 .6 .81 .81 0 0 1-.8 1.1h-.6a.82 .82 0 0 1-.8-.5 .82 .82 0 0 1 .2-.9zM247.6 182.5h1.6M248.4 181.6v1.7M248.4 194.7l.1 .6h-.3z"/>
<path d="M248.4 193.8h31.6M248.4 192.9l-.2 8.5h22.7M261.8 198.6h2.2M262 199.5l.9 1.4M262.9 198.6v2.3M263.7 199.5l-.8 1.4M270.1 195.3h3.8M273.9 195.3v.2M273.9 195.3h.2M274.1 195.3l-.2 .2M277.8 193.2h.3l-.1 .6zM278 183.8v10"/>
<path d="M281 195.5h.3l-.1 .6zM281.2 183.8v12.3M283.2 196.1h-89M336.7 183.4h8M338.6 187.8h.3l-.2 .6zM338.7 183.4l.2 .6h-.3zM338.7 183.4v7M342.7 181.8l.6-.2v.4zM342.7 181.8h4.9M344.1 181.6l.6 .2-.6 .2zM344.7 183.4a2.49 2.49 0 0 1 2.5 2.5 2.49 2.49 0 0 1-2.5 2.5h-8M356.8 183.8h10.2"/>
<path d="M106.9 201.8l-1.1 2.8M252.1 201.8l-1.1 2.8M4 245.2h123v47.8M4 253.7h123M4 259.4h123M52.4 245.2v47.8M83.5 253.7v5.7M104.7 253.7v5.7M216 253h200M216 248h65M216 258h65M228.6 243v15"/>
<path d="M255.2 243v15M281 243v50M296 243v30M346 243v30M361 243v30M381 253v20M392 253v20M416 243h-200v50M4 265h123M4 270.6h123M4 276.2h123M84.9 279.3h1.3"/>
<path d="M85.5 278.6v1.3M216 278h65M216 273h200M216 263h165M216 268h65M231 263v15M256 263v15M311 273v20M393.4 260.5l9-2.5v10l-9-2.5zM4 281.8h123M4 287.4h123M83.5 287.4v5.6"/>
<path d="M84.9 280.6h1.3M104.7 287.4v5.6M267.4 287.2h1.2M267.4 286h1.2M268 285.5v1.1"/>
<circle cx="107.2" cy="45.8" r="1.18"/>
<circle cx="107.2" cy="45.8" r="1.13"/>
<circle cx="120.9" cy="49.9" r=".94"/>
<circle cx="120.9" cy="59.9" r=".95"/>
<circle cx="120.9" cy="49.9" r="1"/>
<circle cx="120.9" cy="59.9" r="1"/>
<circle cx="127.4" cy="43.6" r=".9"/>
<circle cx="137.9" cy="44.1" r="1.01"/>
<circle cx="137.9" cy="44.1" r=".82"/>
<circle cx="144.2" cy="44.1" r="1.16"/>
<circle cx="144.2" cy="44.1" r="1.13"/>
<circle cx="150.4" cy="44.1" r="1"/>
<circle cx="150.4" cy="44.1" r=".84"/>
<circle cx="150.4" cy="44.1" r=".42"/>
<circle cx="156.5" cy="44.1" r="1.12"/>
<circle cx="156.5" cy="44.1" r="1.16"/>
<circle cx="162.9" cy="44.1" r="1.01"/>
<circle cx="162.9" cy="44.1" r=".83"/>
<circle cx="198.4" cy="43.6" r=".9"/>
<circle cx="231.7" cy="43.6" r=".9"/>
<circle cx="248.4" cy="43.6" r=".89"/>
<circle cx="268.3" cy="59.9" r="1"/>
<circle cx="268.3" cy="49.9" r="1"/>
<circle cx="268.3" cy="49.9" r=".95"/>
<circle cx="268.3" cy="59.9" r=".95"/>
<circle cx="107.2" cy="64.1" r="1.17"/>
<circle cx="107.2" cy="64.1" r="1.12"/>
<circle cx="127.4" cy="66.3" r=".91"/>
<circle cx="137.9" cy="65.8" r="1.01"/>
<circle cx="137.9" cy="65.8" r=".82"/>
<circle cx="144.2" cy="65.8" r="1.14"/>
<circle cx="144.2" cy="65.8" r="1.13"/>
<circle cx="150.4" cy="65.8" r="1"/>
<circle cx="150.4" cy="65.8" r=".84"/>
<circle cx="150.4" cy="65.8" r=".42"/>
<circle cx="156.5" cy="65.8" r="1.14"/>
<circle cx="156.5" cy="65.7" r="1.12"/>
<circle cx="161.1" cy="73.1" r=".99"/>
<circle cx="162.9" cy="65.8" r="1.01"/>
<circle cx="162.9" cy="65.8" r=".83"/>
<circle cx="198.4" cy="66.3" r=".91"/>
<circle cx="231.7" cy="66.3" r=".91"/>
<circle cx="239.6" cy="69.1" r=".86"/>
<circle cx="239.6" cy="69.1" r=".9"/>
<circle cx="120.7" cy="115.8" r=".95"/>
<circle cx="120.7" cy="115.8" r="1"/>
<circle cx="142" cy="110.6" r=".86"/>
<circle cx="142.1" cy="110.6" r=".9"/>
<circle cx="142.1" cy="110.6" r="1"/>
<circle cx="146.2" cy="107.4" r=".99"/>
<circle cx="146.2" cy="107.4" r=".91"/>
<circle cx="146.2" cy="107.4" r=".33"/>
<circle cx="149" cy="107.4" r=".89"/>
<circle cx="149.1" cy="107.4" r=".86"/>
<circle cx="151.7" cy="107.4" r=".9"/>
<circle cx="151.7" cy="107.4" r=".86"/>
<circle cx="159.4" cy="110.6" r=".9"/>
<circle cx="159.4" cy="110.6" r="1"/>
<circle cx="159.4" cy="110.6" r=".87"/>
<circle cx="239.7" cy="110.6" r=".86"/>
<circle cx="239.7" cy="110.6" r=".9"/>
<circle cx="239.8" cy="110.6" r="1"/>
<circle cx="247.1" cy="110.5" r=".9"/>
<circle cx="247.1" cy="110.6" r="1"/>
<circle cx="247.1" cy="110.6" r=".87"/>
<circle cx="268.4" cy="115.7" r="1"/>
<circle cx="268.4" cy="115.8" r=".95"/>
<circle cx="334.2" cy="120.1" r="1.49"/>
<circle cx="334.2" cy="120.1" r="1.32"/>
<circle cx="334.2" cy="127.6" r="1.5"/>
<circle cx="334.2" cy="120.1" r="1.14"/>
<circle cx="334.2" cy="127.6" r="1.14"/>
<circle cx="334.2" cy="127.6" r="1.33"/>
<circle cx="334.2" cy="120.1" r="1.17"/>
<circle cx="334.2" cy="127.6" r="1.17"/>
<circle cx="356.2" cy="120.1" r="1.33"/>
<circle cx="356.2" cy="127.6" r="1.17"/>
<circle cx="356.2" cy="120.1" r="1.13"/>
<circle cx="356.2" cy="127.6" r="1.13"/>
<circle cx="356.2" cy="127.6" r="1.34"/>
<circle cx="356.2" cy="120.1" r="1.49"/>
<circle cx="356.2" cy="127.6" r="1.5"/>
<circle cx="127.4" cy="171.2" r=".91"/>
<circle cx="141.9" cy="168.3" r=".43"/>
<circle cx="149.5" cy="168.3" r=".4"/>
<circle cx="151.9" cy="168.3" r=".41"/>
<circle cx="159.5" cy="168.3" r=".41"/>
<circle cx="160.7" cy="171.1" r=".9"/>
<circle cx="198.4" cy="171.2" r=".91"/>
<circle cx="231.7" cy="171.2" r=".91"/>
<circle cx="239.6" cy="168.4" r=".39"/>
<circle cx="247.2" cy="168.3" r=".43"/>
<circle cx="248.4" cy="171.1" r=".9"/>
<circle cx="127.4" cy="182.5" r=".84"/>
<circle cx="127.4" cy="193.8" r=".9"/>
<circle cx="139" cy="180.7" r="1"/>
<circle cx="160.7" cy="182.5" r=".83"/>
<circle cx="160.7" cy="193.8" r=".89"/>
<circle cx="198.4" cy="193.8" r=".9"/>
<circle cx="231.7" cy="193.8" r=".9"/>
<circle cx="248.1" cy="182.5" r="2.43"/>
<circle cx="248.4" cy="193.8" r=".89"/>
<circle cx="106.3" cy="203.2" r=".99"/>
<circle cx="251.6" cy="203.2" r=".98"/>
</g>
<path d="M412.4 262.3a2.5 2.5 0 0 0-4.1-1.1 2.5 2.5 0 0 0 1 4.2 2.5 2.5 0 0 0 3.2-2.9l-.1-.2" fill="none" stroke="#000" stroke-width=".3" stroke-dasharray="30.5 1.3 1.3 1.3" stroke-dashoffset="24.5" stroke-linecap="butt"/>
<path d="M414.8 261.5a5 5 0 0 0-8.3-2 5 5 0 0 0 2.2 8.3 5 5 0 0 0 6.2-6l-.1-.3" fill="none" stroke="#000" stroke-width=".3" stroke-dasharray="30.5 1.3 1.3 1.3" stroke-dashoffset="16.7" stroke-linecap="butt"/>
<g fill="none" stroke="#000" stroke-width=".3" stroke-dasharray="6.3 1.3 1.3 1.3 5.1">
<path d="M185.2 38.1l2 6.4M195.2 38.1l2 6.4M187.2 44.5l-4 4M197.2 44.5l-4 4M183.2 65.3l2 6.5M187.2 61.3l-4 4M193.2 65.3l2 6.5M197.2 61.3l-4 4M185.2 105.8l2 4.9M187.2 110.7l-4 4M195.2 105.8l2 4.9M197.2 110.7l-4 4"/>
<path d="M183.2 128.5l2 4.9M187.2 124.5l-4 4M193.2 128.5l2 4.9M197.2 124.5l-4 4M185.2 165.6l2 6.4M187.2 172l-4 4M195.2 165.6l2 6.4M197.2 172l-4 4M183.2 192.9l2 6.4M187.2 188.9l-4 4M193.2 192.9l2 6.4M197.2 188.9l-4 4"/>
</g>
<path d="M183.2 48.5l4 12.8M193.2 48.5l4 12.8M183.2 176l4 12.9M193.2 176l4 12.9" fill="none" stroke="#000" stroke-width=".3" stroke-dasharray="6.3 1.3 1.3 1.3 5.1" stroke-dashoffset="4.1"/>
<path d="M183.2 114.7l4 9.8M193.2 114.7l4 9.8" fill="none" stroke="#000" stroke-width=".3" stroke-dasharray="6.3 1.3 1.3 1.3 5.1" stroke-dashoffset="5.5"/>
<path d="M345.2 116.4v15.5" fill="none" stroke="#000" stroke-width=".3" stroke-dasharray="30.5 1.3 1.3 1.3" stroke-dashoffset="24.6"/>
<path d="M247.6 182.5h-.8M248.4 183.3v.8M248.4 181.6v-.8M249.3 182.5h.8" fill="none" stroke="#000" stroke-width=".3" stroke-dasharray="30.5 1.3 1.3 1.3"/>
<path d="M410 255.7v14.9" fill="none" stroke="#000" stroke-width=".3" stroke-dasharray="30.5 1.3 1.3 1.3" stroke-dashoffset="25"/>
<path d="M403.4 263l12.6-.1" fill="none" stroke="#000" stroke-width=".3" stroke-dasharray="30.5 1.3 1.3 1.3" stroke-dashoffset="26.1"/>
<path d="M216 248v5" fill="none" stroke="#000" stroke-width=".3" stroke-dasharray="30.5 1.3 1.3 1.3" stroke-dashoffset="29.9"/>
<path d="M124.6 65.8v-21.7M150.4 65.8v-21.7M238.1 65.8v-21.7M263.9 65.8v-21.7" fill="none" stroke="#f00" stroke-width=".3" stroke-dasharray="30.5 1.3 1.3 1.3" stroke-dashoffset="21.6"/>
<g fill="#000">
<path d="M331 128.5l.6 .1-.6 .2z"/>
<path d="M149.8 31.1l.6 .2-.6 .1zM95.4 31.3l.6-.2v.3zM273.5 35.3l.6 .1-.6 .2zM263.9 35.4l.6-.1v.3zM237.5 31.1l.6 .2-.6 .1zM150.4 31.3l.6-.2v.3zM344.6 132.7l.6 .2-.6 .1zM331.6 132.9l.6-.2v.3zM273.5 164.1l.6 .1-.6 .2zM248.4 164.2l.6-.1v.3zM344.1 181.6l.6 .2-.6 .2zM342.7 181.8l.6-.2v.4z"/>
<path d="M170.2 44.1l.2 .6h-.3zM170.1 65.2h.3l-.2 .6zM278 171.2l.1 .6h-.3zM277.8 193.2h.3l-.1 .6zM281.2 168.8l.1 .6h-.3zM281 195.5h.3l-.1 .6zM338.7 183.4l.2 .6h-.3zM338.6 187.8h.3l-.2 .6z"/>
<path d="M95.4 100.4l.6-.1v.2zM273.5 100.3l.6 .1-.6 .1zM137.9 39.1l.6-.2v.3zM162.3 38.9l.6 .2-.6 .1zM127.9 35.4l.6-.1v.3zM172.3 35.3l.6 .1-.6 .2zM137.9 66.6l-.2 .6h.3zM150.4 66.6l-.1 .6h.3zM95.4 35.4l.6-.1v.3zM123.9 35.3l.6 .1-.6 .2zM345.2 132.9l.6-.2v.3zM358.3 132.7l.6 .2-.6 .1zM95.4 164.2l.6-.1v.3zM126.8 164.1l.6 .1-.6 .2zM127.5 194.7l-.1 .6h.3zM248.4 194.7l-.2 .6h.3zM128.2 182.5l.6 .1v-.3z"/>
<path d="M365.8 129.6h.3l-.2 .6zM365.9 104.2l.2 .6h-.3z"/>
<path d="M127.4 164.2l.6-.1v.3zM160.1 164.1l.6 .1-.6 .2z"/>
<path d="M160.7 164.2l.6-.1v.3zM231.1 164.1l.6 .1-.6 .2z"/>
<path d="M231.7 164.2l.6-.1v.3zM247.8 164.1l.6 .1-.6 .2z"/>
</g>
<g font-size="6.3">
<text x="282.1" y="250.3">名称</text>
<text x="347.1" y="250.3">图号</text>
<text x="282.1" y="260.3">材质</text>
<text x="347.1" y="260.3">质量</text>
<text x="383.3" y="262.1">视</text>
<text x="383.3" y="269.9">图</text>
<text x="282.1" y="270.3">版次</text>
<text x="347.1" y="270.3">比例</text>
</g>
<g font-size="4.2">
<text x="4.8" y="237.6">注意：1.行走平行度（正面+侧面），450行程内，≤±0.03mm，1000行程内，≤±0.05mm。</text>
<text x="12.2" y="243.3">2.本体形变，450行程内，≤±0.03mm，1000行程内，≤±0.05mm。</text>
<text x="18.6" y="251.3">型号/规格</text>
<text x="70.6" y="251.3">GTH8-750-BC-M20-C4</text>
<text x="301.9" y="249.5">GTH8-750-BC-M20-C4</text>
<text x="14.4" y="258.3">螺杆型号/规格</text>
<text x="19.7" y="263.9">有效行程</text>
<text x="63.7" y="258.3">1605</text>
<text x="86.5" y="263.9">750</text>
<text x="89.9" y="258.3">1610</text>
<text x="111.7" y="258.3">1620</text>
<text x="19.7" y="269.5">精度等级</text>
<text x="87.6" y="269.5">C7</text>
<text x="259" y="267">2022/9/23</text>
<text x="19.7" y="275.2">马达容量</text>
<text x="70.6" y="275.2">200/400W（无刹车）</text>
<text x="15.4" y="280.8">重复定位精度</text>
<text x="86.7" y="280.8">0.02</text>
<text x="9.1" y="286.4">感应开关方式及数量</text>
<text x="72.7" y="286.4">外挂型三只（C4）</text>
<text x="15.5" y="292">建议最快速度</text>
<text x="60.5" y="292">250MM/S</text>
<text x="86.7" y="292">500MM/S</text>
<text x="106.4" y="292">1000MMM/S</text>
</g>
<g font-size="4.1">
<text x="251.5" y="184">I</text>
<text x="360.9" y="182.7">I</text>
<text x="356.8" y="187.9">1 : 1</text>
</g>
<g font-size="3.5">
<text x="104.7" y="32.5">165 滑台原点位置</text>
<text x="187" y="32.5">750 有效行程</text>
<text x="56.4" y="36.7">87.50 滑台极限位置 1</text>
<text x="152.3" y="36.7">135</text>
<text x="153.2" y="40.3">75</text>
<text x="275.9" y="36.7">30.50 滑台极限位置 1</text>
<text x="171.5" y="56.3" transform="rotate(-90 171.5 56.3)">65</text>
<text x="116.9" y="74.4">4 x M6 贯穿</text>
<text x="152.3" y="74.4">2 x</text>
<text x="164.1" y="74.4">5</text>
<text x="172.4" y="74.4">8</text>
<text x="184.7" y="101.6">1023</text>
<text x="367.2" y="119.8" transform="rotate(-90 367.2 119.8)">78</text>
<text x="315.9" y="128.1">基准面</text>
<text x="334.3" y="134.1">40.70</text>
<text x="350.9" y="134.1">41</text>
<text x="113.4" y="165.5">96</text>
<text x="140" y="165.5">100</text>
<text x="193.3" y="165.5">700</text>
<text x="237.6" y="165.5">50</text>
<text x="258.6" y="165.5">77</text>
<text x="130.2" y="182">2 x</text>
<text x="141.7" y="182">5 H7</text>
<text x="155.6" y="182">4</text>
<text x="279.2" y="183.8" transform="rotate(-90 279.2 183.8)">68</text>
<text x="282.5" y="183.8" transform="rotate(-90 282.5 183.8)">82</text>
<text x="347.7" y="183.1">2</text>
<text x="103.8" y="200.9">16 x M6</text>
<text x="122.2" y="200.9">15</text>
<text x="250.8" y="200.9">4 x M6</text>
<text x="265.7" y="200.9">15</text>
<text x="338.3" y="201" transform="rotate(-90 338.3 201)">+0.012</text>
<text x="341.8" y="199.2" transform="rotate(-90 341.8 199.2)">0</text>
<text x="109.1" y="204.4">5.40 贯穿</text>
<text x="254.3" y="204.4">5.40 贯穿</text>
<text x="341.8" y="204.5" transform="rotate(-90 341.8 204.5)">5</text>
<text x="221.4" y="246.8">1</text>
<text x="221.4" y="251.8">2</text>
<text x="218.8" y="256.8">序号</text>
<text x="232.2" y="256.8">修 订 版 次</text>
<text x="257.5" y="256.8">设计变更编号</text>
<text x="228.2" y="261.8">设</text>
<text x="240.1" y="261.8">计</text>
<text x="252" y="261.8">变</text>
<text x="263.9" y="261.8">更</text>
<text x="219.1" y="266.7">设 计</text>
<text x="368.3" y="269.3">1:3</text>
<text x="219.1" y="271.7">校 核</text>
<text x="219.1" y="276.7">批 准</text>
<text x="222.9" y="282.7">技术要求：</text>
<text x="231.8" y="287.3">1、未标注公差全部 0.1</text>
<text x="231.7" y="291.8">2、未标注倒角全部C0.3</text>
</g>
</svg>
